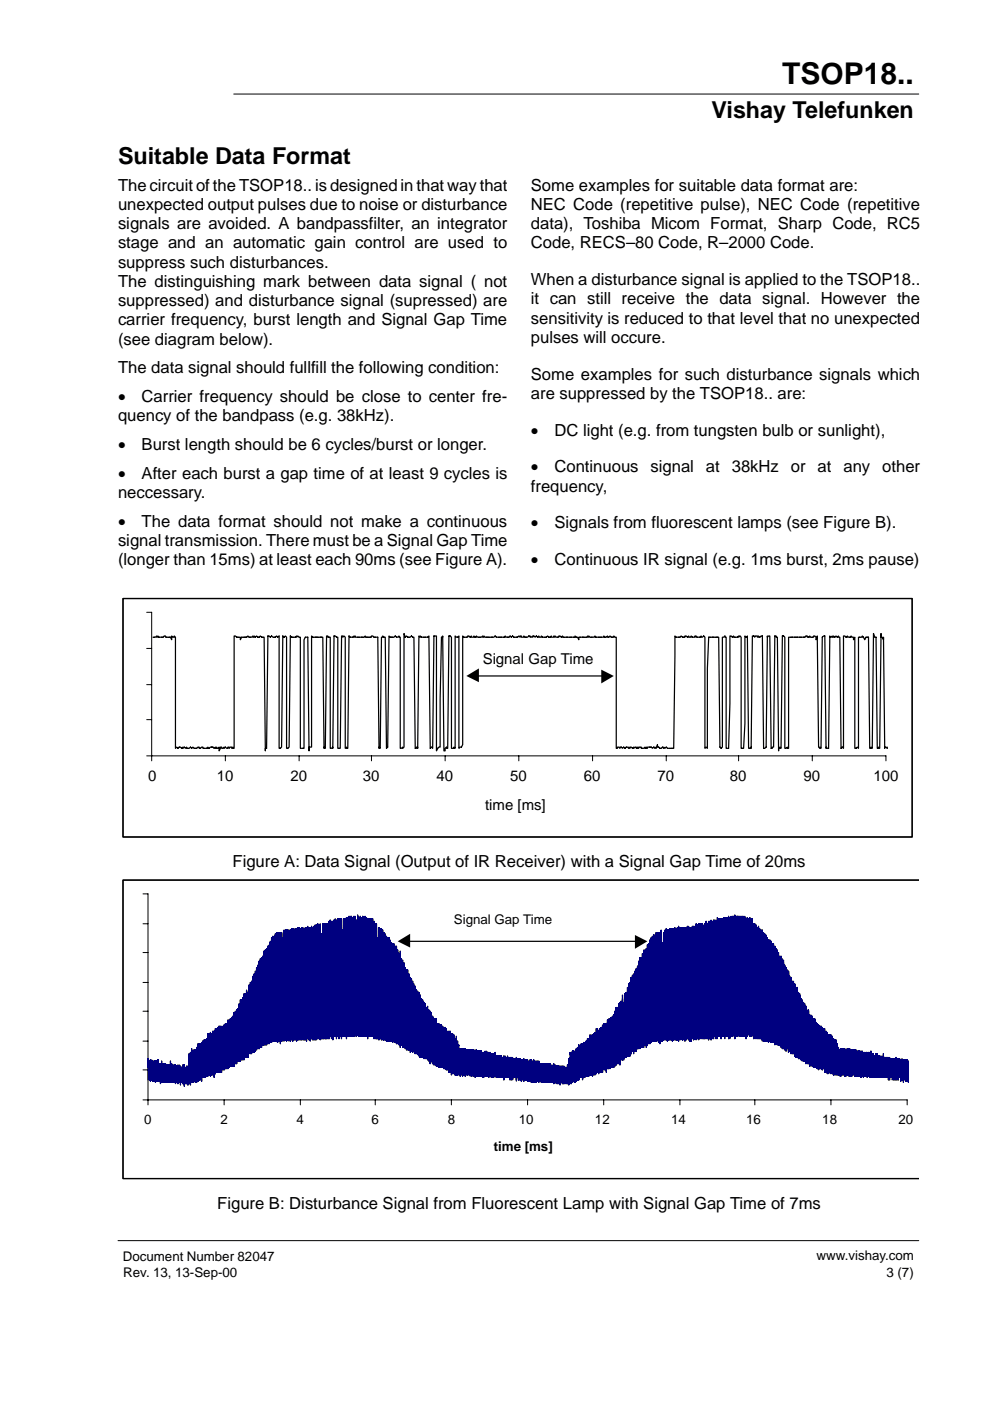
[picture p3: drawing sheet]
<svg xmlns="http://www.w3.org/2000/svg" width="210mm" height="297mm" viewBox="0 0 210 297" stroke-linecap="round" stroke-linejoin="round" font-family="sans-serif">
<path d="M49.6 19.9h145.2M25 263h169.8" fill="none" stroke="#000" stroke-width=".21"/>
<path d="M26.1 126.9h167.3v50.6h-167.3z" fill-rule="evenodd" fill="#fff"/>
<path d="M26.1 126.9h167.3v50.6h-167.3z" fill="none" stroke="#000" stroke-width=".26"/>
<path d="M32.2 129.8h155.6v30.5h-155.6z" fill-rule="evenodd" fill="#fff"/>
<g fill="none" stroke="#000" stroke-width=".21">
<path d="M31.1 129.8h1.1v31.5M31.1 137.5h1.1M31.1 152.6h1.1M31.1 145.2h1.1M31.1 160.3h156.7v1M47.8 160.3v1M63.4 160.3v1M78.8 160.3v1M94.4 160.3v1M110 160.3v1M125.6 160.3v1M141.3 160.3v1"/>
<path d="M156.6 160.3v1M172.2 160.3v1"/>
</g>
<path d="M26.1 126.9h167.3v50.6h-167.3zM32.4 135.1h.6l.2-.3v.3l.3-.3v.3h1.1l.2-.3h.3v.3h1l.3 .5v-.8l.3 .3h.2v-.3l.3 .3v23.6l.3-.3 .2 .3 .3-.3h.3l.2 .3 .3-.3v.3l.3-.3 .2 .3 .3-.3v.3h.5l.3-.3 .2 .3 .3-.3 .3 .3h.5l.3-.3h.2v.3h.3l.3-.3h.2v.3h.8l.3-.3v.3h.2a.67 .67 0 0 1 1.1 0l.3-.3v.3l.2-.3v.3h.3l.3-.3v.8l.2-.8h.3v.3h.3l.2-.3v.3l.3-.3 .3 .3h.2v-.3h.3v.3l.2-.3h.3v.3l.3-.3v.3h.2v-23.9h.3l.3 .3h.8v.5l.2-.5h1.1l.3-.3 .2 .3h.5l.3-.3v.3h.3v-.3l.2 .3 .3-.3 .3 .3h.2l.3-.3 .3 .3h.5l.3 24.1v-.5h.2l.3-23.9h.3l.2 .3 .3-.3 .3 .3h.5l.2-.3 .3 .3 .3-.3v23.9h.2l.3-.3 .3-23.6 .2 .3 .3-.3 .3 .3v23.6h.2l.3-.3 .3-23.6 .2 .3h.8l.3-.3v.3l.2-.3 .3 .3h.3v23.6h.8v-23.1l.2-.5h.6l.2 24.1v-.8h.6v-23.6l.2 .3h2.1l.3 23.6v-.3l.3 .3 .2-23.9h.3v.3h.5v23.6h.3l.3-.3v.3l.2-23.9 .8 .3v23.6h.5l.3-23.9h.3v.3l.2-.3 .3 .3v23.6l.3-.3v.3h.2l.3-23.9 .3 .3h.5l.3-.3v.3l.2-.3v.3h1.9l.2-.3v.3h1.4v-.3h.2l.3 .3h.8l.3 23.6v-.3l.2 .3 .3-23.6h.2v-.3l.3 .3h.3l.2 23.6 .3-.3 .3-23.6 .2 .3h.8l.3-.3 .3 .3h.2l.3-.3v.3h.3v23.6h.2l.3-.3v.3l.3-.3v-24.1l.2 .8 .3-.3a.67 .67 0 0 0 1 0l.3 .3h.3l.2 23.6h.3v-.3h.3v.3l.2-23.9 .3 .3v-.3l.3 .3h1.3l.2-.3 .3 23.9 .3-.3 .2 .3 .3-23.9h.5v24.4l.3-.5 .3-.3h.2v-10.3l.3-13h.3v-.3l.2 24.4h.3v-.5l.3-.3v.3h.2l.3-23.9h.2l.3 .3v23.6h.5v-.3l.3 .3v-23.9l.3 .3h.2l.3-.3v23.9l.3-.3h.2l.3-.5v-23.1l.3 .3h.8v-.3h.2l.3 .3 .2-.3v.3h.6v-.3l.2 .3h.3v-.3l.3 .3h.8l.2-.3v.3h.3v-.3l.3 .3a2.46 2.46 0 0 0 2.1-.3l.2 .3h1.9v-.3a.67 .67 0 0 0 1.1 0l.2 .3 .3-.3 .3 .3h.7l.3-.3 .3 .3v-.3h.2v.3h.6v-.3l.2 .3h.6l.2-.3h.3v.3h.3l.2-.3v.3l.3-.3 .3 .3 .2-.3 .3 .3 .2-.3v.3h.6v-.3l.2 .3h.8l.3-.3 .3 .3h.2l.3-.3v.3h.5v-.3l.3 .3v-.3l.3 .3h.5v-.3h.2l.3 .3 .3-.3v.3h2.6v-.3l.3 .3h.3l.2 .5v-.5h1.9v-.3l.2 .3v-.3l.3 .3h.8l.3-.3v.3h1.8v-.3l.3 .3h.2l.3-.3v.3h.3l.2-.3 .3 .3h.5v-.3l.3 .3h.3v23.6h.2v-.3h.3l.3 .3v-.3h.2l.3 .3 .2-.3 .3 .3 .3-.3h.2l.3 .3v-.3l.3 .3v-.3h.2l.3 .3 .3-.3v.3l.2-.3h.3v.3h.3v-.3l.2 .3v-.3h.6v.3h.5l.3-.3v.3h.2v-.3l.3 .3v-.3h.8l.2 .3 .3-.3 .3 .3v-.3l.2 .3 .3-.8v.5h.3l.2 .3h.3l.3-.3 .2 .3v-.3l.3 .3 .3-.3 .2 .3h1.3l.3-23.9 .3 .3h.8l.2-.3 .3 .3h.5v-.3h.3l.3 .3 .2-.3v.3h.5v-.3l.3 .3h.5v-.3h.3v.3h.8l.3-.3v.3h.2l.3-.3 .3 .3v23.6l.2-.3 .3 .3v-17l.3-6.6h2.1l.2 23.3 .3 .3 .3-.3v-23.3h.2l.3-.3v.3h.3v23.6h.5l.3-9.6v-14.3h.2l.3 .3 .2-.3v.3h.8l.3-.3v.3l.3-.3 .2 .3v23.6h.6l.2-5.3v-18.6l.3 .3h.3v-.3l.2 23.9h.3l.3-.3v.3l.2-23.9h.3l.2 .3v-.3h.6v.3l.2-.3v.3l.8-.3 .3 23.9h.3l.2-.3 .3-23.6v.3l.3-.3h.2l.3 23.9h.3v-.3h.2l.3-23.6h.3v.3h.2l.3 24.1v-.5h.2v-.3l.3 .3 .3-23.9h.2l.3 .3v23.6h.3l.2-.3v.3h.3v-23.6h3.4l.3-.3h.3v.3h.2l.3-.3v.3h.8v-.3h.3l.2 .3v.5l.3-.8 .3 23.6 .2 .3v-.3l.3 .3 .2-23.6 .3-.3h.3l.2 23.9v-.3l.3 .3h.3l.2-23.9v.3h.3l.3-.3v.3h.2v-.3l.3 .3 .3-.3 .2 .3 .3-.3v.3h.3l.2 23.6 .3-.3 .2 .3v-23.9h.3l.3 .3h.2v-.3l.3 .3h.5v-.3l.3 .3h.3v.5l.2-.5v23.6h.3l.3-.3 .2 .3v-23.6h.8v-.3l.5 .8 .3-.5h.5l.3 23.6h.3v-.3l.2 .3 .3-24.4 .3 .8h.2l.3 23.6h.3v-.3l.2 .3 .3-24.4v.8h.3l.2 .5v-.5l.3 23.6v-.3h.2l.3 .3v-.3M101 143.3h27" fill="none" stroke="#000" stroke-width=".26"/>
<path d="M98.9 143.3l2.6-1.6v2.9zM127.5 142l2.6 1.3-2.6 1.6z" fill="#000"/>
<path d="M26.1 186.6h168.7v63.3h-168.7z" fill-rule="evenodd" fill="#fff"/>
<path d="M194.8 186.6h-168.7v63.3h168.7" fill="none" stroke="#000" stroke-width=".26"/>
<path d="M31.4 189.5h160.9v43.7h-160.9z" fill-rule="evenodd" fill="#fff"/>
<g fill="none" stroke="#000" stroke-width=".21">
<path d="M30.3 189.5h1.1v44.8M30.3 195.9h1.1M30.3 214.4h1.1M30.3 208.3h1.1M30.3 202h1.1M30.3 233.2h162v1.1M30.3 226.8h1.1M30.3 220.7h1.1M47.5 233.2v1.1M63.7 233.2v1.1M79.6 233.2v1.1M95.7 233.2v1.1"/>
<path d="M111.9 233.2v1.1M128 233.2v1.1M144.2 233.2v1.1M160 233.2v1.1M176.2 233.2v1.1"/>
</g>
<g fill="none" stroke="#000080" stroke-width=".26">
<path d="M74 219.7l-.3-22.8v22.8v-25.2l-.2 25.2v-25.2v25.7v-23.3l-.3-2.1v24.9v-24.6v23.8l-.3 .8v-24.9v24.9v-24.9l-.2 24.9v-22.5v22.5l-.3-24.9v25.4v-25.4v24.6l-.3 .3v-24.9v24.9v-23.6l-.2 24.1v-25.4v24.9l-.3-24.9v24.9v-22.5v22.5l-.3-.8v-23.8v25.1v-20.6l-.2-4.8v24.9v-24.4v24.4l-.3-22.5v22.5v-24.6v24.3l-.2 1.1v-25.2v24.4v-22l-.3 5v17v-24.4v24.9l-.3-25.1v24.6v-24.4l-.2 24.9v-24.9l-.3 2.7v22.2v-24.3v23l-.3 1.3v-24.3l-.2 24.3v-24.3v24.3v-22.2l-.3-2.1v24.3v-22.2v22.2h-.3v-24.3v24.3v-24.3l-.2 24.3v-22.2v22.2l-.3-24.3v24.6l-.3-.8v-23.6v24.1v-20.9l-.2-1.3v22.2v-24.3v24.3l-.3-24.1v24.4l-.3-.3v-24.1v24.4v-24.1l-.2 9v14.8v-23.8v24.1l-.3-22.3v22.3v-23.8l-.2 23.5v-23.8v23.8v-22l-.3-1.5v24l-.3-24v23.8v-23.8l-.2 23v-21.2v21.7v-23.8l-.3 1.8v22.5v-24v23.5l-.3-.8v-22.7v23.8v-22l-.2 22v-23.6v23.6l-.3-23.8v23.8l-.3-.3v-23.5v23.8v-23.6l-.2 23.3v-23.3v23.6l-.3-22v22v-23.8v23.5l-.3 .3v-23.8v23.8v-21.7l-.2-1.9v23.8v-23.5v23.3l-.3-23.6v23.6v-23.6l-.3 23.6v-23.6l-.2 2.4v21.4v-23.8v23.3l-.3-23.3v23.6v-21.2l-.2 21.2v-23.3v23.5v-19.5l-.3-4v23.5l-.3-.2v-23.3v23.3v-23.3l-.2 23.3v-23.3v23.5v-20.9l-.3-.2v20.9v-23.3v23.3l-.3 .2v-23.5l-.2 23.5v-20.9v20.7l-.3-22.8v23v-23v22l-.3 .8v-20.7v21.5v-23.6l-.2 2.1v20.9v-23v22.8l-.3-22.8v23.3l-.3-.3v-23v23v-13.7l-.2-9v22.7v-22.5v22.5l-.3-21.4v21.4v-22.2l-.3 22.2v-22.2v22.2v-19.3l-.2 5.6v14v-22.2v21.9l-.3 .3v-21.4v21.4v-21.2l-.2 21.5v-20.9l-.3 2.3v18.6v-20.7v20.7l-.3-1.1v-19v20.3v-18.2l-.2 18.2v-20.1v20.1l-.3-19.8v19.8v-19.8v19.8h-.3v-18.8l-.2 19.4v-19.1v18.5l-.3-18.2v18.8v-18.6v18l-.3 .8v-18.5v18.5v-16.6l-.2-1.1v17.7l-.3-17.2v17.5v-17.2l-.3 17.5v-17v16.7v-15.1l-.2-1v16.6l-.3-16.1v16.1v-15.9l-.3 15.7v-14.9v15.4v-13.2l-.2-.8v14v-15.1v14.6l-.3 .5v-14.6v14.3v-13.7l-.2 14.5v-13.2v13.5l-.3-14.3v14.3v-14v13.7l-.3 .3v-13.5v13.5v-12.5l-.2 12.8v-13.8v14l-.3-13.2v13.2v-13v12.5l-.3-.3v-11.9v12.7v-11.1l-.2-.8v12.2v-13v13l-.3-12.2v12.2v-11.7v10.1l-.3 1.3v-10.8v11.1v-9.8l-.2-1.1v11.4v-11.4v11.4l-.3-11.1v11.1v-10.8l-.3 10.8v-10.8v11.3v-10l-.2-.3v10.3v-10.5v10l-.3 .5v-10.3v10.3v-10.3l-.3 10.1v-9.8v10v-9.2h-.2v9.5v-10.1v8.8l-.3 1.3v-9.5v9.8v-10.4l-.2 10.1v-9.3v9.6l-.3-9.6v9.6v-9.3v9.3l-.3-.3v-9v9.5v-9l-.2-.2v9.2v-9v8.8l-.3-9v9.8l-.3-.8v-9v9.8v-8.8l-.2-1v9.8v-9.8v9.8l-.3-9.6v9.6v-8.2l-.3 7.6v-8.7v9.3v-9.3l-.2 1.6v7.9v-9.5v9.5l-.3-9v9.8v-9.8l-.3 9.3v-9.3v9.3v-6.9l-.2-.3v7.2v-8.7v8.7l-.3-.3v-8.4v9v-9.3l-.3 9M74 219.7v-25.4v25.4M74 219.7v-16.7l.3-8.5v25.2v-25.4v25.4l.2-25.2v25.2v-25.4v10.3l.3 15.1v-25.2v25.2v-22.8l.3 .3v22.5v-25.4v25.1l.2 .3v-25.4l.3 25.4v-24.6v24.6l.2-25.4v25.1v-25.4v25.2l.3 .5v-25.2l.3 25.2v-25.4v25.1l.2-24.9v25.2v-23v22.7l.3-.5v-24.6v25.4v-22.8l.3-2.6v25.4v-22.5v22.5l.2-25.4v25.4v-25.2v24.9l.3 .3v-25.2v25.2v-19.9l.3-2.9v22.8v-24.9v25.4l.2-25.4v24.9v-22.5l.3 22.5v-24.9v24.9v-24.6h.3v24.6v-24.9v24.4l.2 .5v-24.9l.3 24.9v-24.4v24.9v-22.2l.3 5.5v16.7v-24.3v22.7l.2 1.6v-24.3v24.3v-23.5l.3 23.5v-21.4v21.4l.2-23.5v23.8v-23.8v23.5l.3-.5v-21.5v22v-23.3l.3 2.9v20.4v-23.3v23.6l.2-23.3v23.3h.3v-22.8v22.8v-18.5l.3-4v22.5v-22.3v22.3l.2-19.3v19.5v-22.2l.3 22.2v-21.9v21.9v-19.3l.3 2.1v17.2v-21.9v21.9l.2-21.4v21.4v-21.1l.3 21.1v-20.9l.3 2.4v18.5v-20.6v20.9l.2-.3v-20.6v20.6v-17.7l.3 18v-20.4v20.4l.3-20.4v20.7v-19.6v19.6l.2-.3v-19.6v19.9v-19.3l.3 19.3v-19.1v19.3l.3-16.4v17v-20.4v19.3l.2 .5v-18.2v18.2v-15.8l.3-2.2v18.6l.2-18v18v-17.5l.3 17.7v-17.2v17v-14.6l.3-.3v15.4v-16.9v16.6l.2-16.6v16.9v-16.1l.3 16.1v-16.1l.3 2.3v13.8v-15.4v15.9l.2-.5v-15.1v15.4v-13.5l.3 13.5v-14.9v15.1v-14.5h.3v14.3v-14.1v13.3l.2 1v-12.7v13v-14.3l.3 13.8v-13v13.5l.3-13.2v13.2v-11.9v11.9l.2 .5v-13.5v13v-12.7l.3 1.3v12.2v-13.2v13.2l.3-12.5v12.5v-11.7v11.4l.2 .3v-12.2v12.2v-11.7h.3v12l.2-10.6v10.6v-11.7l.3 11.4v-10.6v10.9v-10.1l.3-1.1v11.4v-10.6v10.4l.2 .2v-10v10.3v-10.9l.3 10.6v-10.3v11.1v-10.3l.3-.5v10.3v-9.8v9.8l.2 .5v-10l.3 10v-9.5v9.8l.3-9.8v9.8v-9.8v8.5l.2 1.3v-9v9.2v-10l.3 9.8v-8.8v9l.3-9v9.3v-9v8.7h.2v-8.7v9v-7.1l.3-1.9v9v-9v8.7l.3-7.9v8.2v-8.7l.2 8.7v-8.5v8.8v-8.8l.3 1.1v7.7M35.9 225.8v2.6l-.3 1.1v-3.7v3.7v-3.7l-.3 3.4v-3.4v3.7l-.2-4v4l-.3-1.1v-2.9v4v-4h-.2v4v-4v3.7l-.3-3.7v4v-4.5l-.3 4.8v-4.3v4v-4h-.2v3.7v-3.7v3.7l-.3-4.5v4.5v-4.5l-.3 4.5v-4.2v4.2v-4.2h-.2v4.5v-4.5v3.2l-.3 .8v-4v4.2v-4.2l-.3 4.2v-4.2v4.2l-.2-4.5v4.3v-4v3.2l-.3 1v-4.5v4.5v-4.5l-.3 3.7v-3.4v4l-.2-4.5v4.5M35.9 225.8v3.7v-3.7M35.9 225.8l.2 3.7v-4.5v4.5l.3-4v4v-3.7v3.7l.3-.5v-3v3.5v-3.7l.2 .2v3.5v-3.7v3.7l.3-3.5v3.5v-3.7v4l.3-.8v-3v3.5v-3.5l.2-.2v4v-3.8v3.5l.3-3.7v3.7v-3.5l.3 4v-4v3.5v-3.2h.2v3.2v-3.2v2.7l.3 .8v-4l.3 4.5v-4.5v4v-3.5h.2v3.5v-3.2v2.6l.3 .6v-3.8v3.8v-3.5l.2 3.7v-4v4l.3-5.3v5.1v-6.4v6.4l.3-.6v-6.1v6.9v-4.5l.2-2.9v6.9v-7.2v7.2l.3-6.6v6.6v-6.1v6.1l.3-.5v-6.4v6.6v-6.6l.2 1.9v5v-6.9v6.9l.3-6.9v6.9v-7.4l.3 7.1v-7.9l.2 2.1v5.6v-7.7v7.7l.3-7.7v7.7v-7.7l.3 7.9v-8.2v7.4v-5.5l.2-2.2v7.7v-7.7v7.2l.3 .5v-7.9v7.9v-6.3l.3 6.3v-7.9v7.9l.2-8.2v8v-8v8l.3-.6v-8.2v8.8v-9l.2 8.7M44.3 227.9v-8.7v8.7M94.4 226.6v-8.8v8.8M99.1 222.6v5.3l-.2-.5v-4.8v5.3v-5.3l-.3 .3v5v-5.6v5.9l-.2-5.6v5.3v-5.6l-.3 5.6v-5.6v5.9v-5.9h-.3v5.6v-5.6v5.1l-.2 .5v-5.6v5.9v-5.6l-.3 4.8v-5.1v5.6v-6.4l-.3 .8v5.6v-7.2v7.2h-.2v-8.2l-.3 8.2v-7.7v7.7l-.3-8.5v8.2v-6.9v6.7l-.2 .2v-8.4l-.3 8.7v-8.7v8.2l-.3-8.5v8.5v-8.8v8l-.2 .8v-8.8v8.8v-7.7l-.3-1.1v8.2v-7.4v7.2l-.3-8.5v8.7v-8.7l-.2 8.5M99.1 222.6v5.3v-5.3M99.1 222.6l.3 5v-5v5.3v-5.3h.3v5.6l.2-.8v-4.8v5.6v-5.6l.3 5.6v-5.6v5.3l.3-5.3v5.6v-5.3v4.5l.2 .8v-5.3v5.5v-5.8l.3 .5v5.1v-5.6v5.6l.3-5.3v5.3v-5.3v5.3l.2-.6v-4.7v5.3v-5.3h.3v5.3v-5.3v5.3l.3-5.3v5.3v-5.3l.2 5.5v-5.3v5.3v-5l.3-.3v5.3l.3-5.5v5.3v-5.1l.2 5.1v-5.3l.3 .2v5.1v-5.1v4.8h.2v-4.8v5.3v-5.3l.3 5.1v-5.1v5.1l.3-4.8M104.2 223.4v5v-5"/>
<path d="M104.2 223.4v5l.2-.5v-4.5v5v-5l.3 5v-5v4.8l.3-5.1v5.1v-4.8v4.5l.2 .5v-4.5v4.5v-4.5h.3v4.5v-4.5v4.5l.3-4.5M105.8 223.9v4.5v-4.5M105.8 223.9l.2 4.3v-4.3v4.5v-4.5h.3v4.5v-4.5v4.5l.3-4.2M106.6 224.2v4.2v-4.2M106.6 224.2l.2 4.2v-4.5v5.1v-5.1l.3 .3v4.2v-4.5v4.5l.3-.2v-4v4.2v-4.2l.2 4.2v-4.5v4.5v-4.2l.3 .3v3.9v-3.9v3.4l.2 .5v-4.2v4.8v-4.8l.3 4.8v-4.8v4.2l.3-4.2v4.8l.2-1.1v-3.4v3.9v-3.9h.3v3.9v-3.7v3.7l.3-3.9v4.5v-4.8v5l.2-1v-3.7v3.9v-3.9l.3 .2v4.3v-4.5v4.5l.3-4.3v4.3v-4.5l.2 4.7v-4.5v3.7v-3.7l.3 .3v4v-4.3v3.5l.3 1v-4.7l.2 4.5v-4.3v4.3v-4h.3v4v-4.3v3.7l.3 .8v-4.5v4.5v-4.2l.2 4v-4v4.2l.3-4.5v4.5v-4.2v4.2l.2-1v-3.5v4.8v-4.5l.3 4.5v-4.5v4.2l.3-4.2v4.5v-4.8v4.3l.2-.6v-3.4v4.5v-4h.3v4v-4.5v4.2l.3-4.2v4.2v-3.7l.2 3.7v-4.2v4.5v-3.7l.3-.3v3.7v-3.7v3.7l.3-3.7M114.8 225.5v4v-4M114.8 225.5l.2 4v-4v4v-4h.3v4v-4v3.7l.3-.2v-3.5v4v-4l.2 4v-4v4l.3-4v4l.3-.5v-3.5v4v-3.7l.2 3.7v-4v3.7l.3-3.4v3.7v-3.5v3.5l.2-1.1v-2.4v3.5v-3.5l.3-.5v4.3v-4v3.7l.3-3.5v3.5v-3.7v3.2l.2 .8v-3.8v3.5v-3.5h.3v3.8v-3.8v3.5l.3-3.5M118.5 226v3.8v-3.8M118.5 226l.2 4v-4v3.8v-3.5h.3v3.2v-3.5v3l.3 .8v-3.8v3.8v-3.5l.2 3.5v-3.8v3.8v-3.5h.3v3.5v-3.5v3.2h.3v-3.2v3.5v-3.2l.2 3.2v-4v4l.3-5.3v5.5v-5.5v5.3l.3-.3v-5.3v5.6v-6.7l.2 1.9v4.5v-6.4v6.7l.3-6.9v6.6v-6.6v6.6l.2-.5v-6.1v6.3v-6.3l.3 1.6v5v-6.6v6.3l.3-6.6v6.6v-6.9l.2 6.7v-6.9v6.9v-6.4l.3-.5v6.9v-7.5v7.5l.3-6.9v6.3v-6.9l.2 6.9M123.2 228.4v-7.1v7.1M149.4 220.2v-21.7l-.2-2.4v24.1v-22.5v22.5l-.3-.5v-23.8v24.3v-24.3l-.2 23.8v-23.8v24.3l-.3-22.2v22.2v-24.3v23.8l-.3 .8v-24.6v23.8v-21.7l-.2-.8v23v-24.1v24.1l-.3-24.1v24.1v-24.3v24.6l-.3-.3v-23.8l-.2 1.8v22.3v-24.1v23.8l-.3-23.8v23.8v-22.5l-.3 23v-24v23.8v-22.3l-.2-1.5v24l-.3-24.3v24.1v-23.8l-.3 23.5v-23.8v23.8v-16.9l-.2-4.8v22v-23.8v23.5l-.3 .3v-23.8v24v-21.9l-.3 21.4v-23.5v23.8l-.2-23.8v23.8v-23.6v23.6l-.3-.3v-23.5l-.2 23.8v-23.8v23.5l-.3-23.8v24.3v-24v22.7l-.3 1.1v-23.8v23.8v-21.2l-.2-2.4v23.6v-21.7v21.7l-.3-23.8v23.8v-23.6l-.3 23.6v-23.6v23.6v-18.8l-.2-2.1v21.1v-23.8v23.6l-.3-23.6v23.6v-20.9l-.3 20.9v-23.6v23.6v-23.6l-.2 1.9v21.7v-23.3v23.3h-.3v-20.9v21.1v-23.5l-.3 23.3v-23.6v23.3v-20.4l-.2-2.6v23.3v-22.8v22l-.3 .8v-22.8v22.8v-22.8l-.3 22.8v-20.7v20.9l-.2-23.5v23.5v-23v22.8l-.3-1.1v-21.7v23.6v-15.4l-.2-5.8v20.6v-23v23.3l-.3-23.3v23l-.3-.2v-22.8v23v-22.7l-.2 7.1v15.6v-22.5v22.5l-.3-20.1v20.1v-22.5l-.3 22.5v-22.2v22.2v-19.3l-.2-2.6v22.2v-19.3v19.3h-.3v-21.7v22v-21.5l-.3 21.2v-20.9v21.2v-21.2l-.2 2.9v18.5v-21.1v20.9l-.3 .8v-20.9v20.3v-18.2l-.3 18.2v-20.1v20.1l-.2-20.1v20.7v-20.1v19.5h-.3v-17.4v18v-19.9l-.3 19.9v-19.1v19.1l-.2-19.1v19.3l-.3-1.6v-16.9v18.5v-17.7l-.2 .3v17.4v-17.2v17.2l-.3-15.6v16.2v-17.5l-.3 17.5v-17v16.7v-15.4l-.2-.7v16.9l-.3-16.7v16.2v-15.9l-.3 16.4v-16.2v16.2v-14l-.2 2.3v12.2v-15.6v14.3l-.3 1.3v-15.3v15.3v-14.8l-.3 14.3v-14v14.5l-.2-13.5v13.8v-13.8v13.5l-.3 .3v-13.5v13.5v-13.2l-.3 13.5v-12v12.2l-.2-13.7v13.7v-13v13h-.3v-12.4v12.2v-11.2l-.3-.8v13.3v-13v12.2l-.2-12.2v12.7v-12.7v12.2h-.3v-11.4v11.9v-11.1l-.3 .3v11.1v-12.2v12.2l-.2-11.4v11.6v-11.6l-.3 11.9v-11.1v11.1v-10.6h-.2v10.6v-10.8v10l-.3 .5v-10.3v10.6v-10.6l-.3 10.9v-10.6v10.3v-10.3h-.2v10.6v-9.8v9.8l-.3-1.6v-8.8v10.4v-9.8l-.3 10.6v-10.4v9.8l-.2-9.8v9.8v-9.8v9.6l-.3 .2v-9.8v9.6v-9l-.3-.3v10.1v-9.6v9.6l-.2-9.6v9.6v-9.6v9.6h-.3v-9.3v9.3v-9.3l-.3 .5v9v-9v8.8l-.2-9.3v9.3v-8.2l-.3 8.4v-9.5v9.5v-8.7l-.3 .5v8.2v-8.7v9l-.2-8.7v8.7v-8.5l-.3 8.2v-8.2v8.8v-7.7l-.2-1.1v8.5v-8.2v8.2h-.3v-8.5l-.3 8.8v-8v8l-.2-8v8v-7.7v7.7h-.3v-7.5v7.5v-7.5l-.3 7.5v-7.2v7.4l-.2-7.4v7.4v-7.1v6.9l-.3 .8v-7.7v7.1v-7.1l-.3 1.6v5.5M149.4 220.2v-24.3v24.3"/>
<path d="M149.4 220.2l.3-22.2v22.2v-24.9v23.6l.3 .8v-23.8v24.3v-22.5l.2-2.4v25.2v-22.5v21.7l.3-24.4v24.9v-24.9l.3 24.9v-22.5v22.8v-25.4l.2 1.8v22.8v-24.4v24.9l.3-.5v-24.6v25.1v-22.5l.3 22v-24.6v24.6v-20.1l.2-4.5v25.1v-23v22.5l.3 .5v-25.7l.3 25.2v-24.9v24.9l.2-22.5v22.5v-24.9v24.9l.3-.3v-24.6v25.4v-24.9l.3 24.4v-24.9v24.9l.2-25.2v25.2v-25.2v23.6l.3 2.1v-25.7l.2 2.7v22.5v-25.2v25.2l.3-25.2v25.2v-25.2l.3 25.2v-25.4v25.9v-23l.2-2.7v25.7l.3-25.7v25.2v-25.4l.3 25.4v-25.4v25.4v-25.2l.2 2.7v22.2v-25.1v25.4l.3-.3v-25.4v26.2v-23.3l.3 22.8v-25.4v25.1l.2-25.1v25.4v-25.4v25.1l.3 .3v-25.4l.3 25.4v-25.4v25.4l.2-22.5v22.5v-25.4v25.4l.3-.3v-25.1v25.4v-22.5l.3-2.9v25.4v-22.5v22.2l.2-25.1v25.4v-25.2v24.9l.3 .3v-22.5v23v-25.4l.2 2.4v22.2v-24.9v25.2l.3-24.9v24.6v-22.2l.3 22.2v-24.9v25.2v-22.5l.2-2.4v24.9v-22v21.7l.3 .3v-24.9v24.6v-24.3l.3 24.6v-23.8v24.3v-13.5l.2-8.2v21.2v-23.8v24.3l.3-.5v-23.6v24.1v-20.9l.3 20.9v-23.5v23l.2-23v23.5v-23.8v22.8l.3 1v-23.3l.3 2.7v20.6v-23v23l.2-22.5v22.8v-23.3v23.5l.3-1v-22v23v-20.1l.3-2.6v22.7v-19.5v19.5l.2-22.5v22.5v-22.2l.3 22.2v-21.9v21.9v-12.4l.2-6.9v19.3v-21.4v21.7l.3-21.7v21.4v-20.6l.3 20.9v-21.4v21.4v-21.4l.2 7.6v13.8v-20.9v20.6h.3v-17.7v18v-20.9l.3 21.2v-20.7v20.9l.2-20.3v20.1v-17.5v17.5h.3v-19.9v20.1v-19.5l.3 19.5M165.1 221.5v-19.5v19.5M165.1 221.5l.2-16.4v16.4v-18.8v18.8l.3 .6v-19.4v18.8v-15.8l.3-2.4v19l.2-18.8v18.8v-18.2l.3 18v-16.2v16.7v-18l.3 2.6v15.7v-17.8v17.5l.2-16.9v16.6v-14.3l.3 14.9v-17v17.2v-17.2l.2 4.5v12.5v-15.9v15.9l.3-.6v-13.7v14.8v-16.2l.3 16.2v-15.4v15.4v-13.5l.2-1.9v15.4v-14.6v14.6l.3-.3v-14.5v15.3v-15.1l.3 15.4v-14.8v14.5l.2-14.5v14.8v-12.5v12.5l.3-.3v-13.5v14.1v-12.8l.3-1v13.8v-13.5v13.2l.2-11.7v12.2v-13v12.8l.3 .5v-13v12.7v-11.4l.3-.8v12.5l.2-12.2v12.2v-11.7l.3 11.7v-11.7v12.2v-11.4h.3v11.4h.2v-11.4v11.4v-11.1l.3 11.6v-10.8v10.6v-10.1l.2-.5v10.8l.3-.5v-10v10.5v-10.3l.3 10.6v-10.3v10l.2-10v10.3l.3-.5v-9v9.5v-9.5l.3 9.8v-9.6v9.6l.2-9.3v9.5l.3-.5v-8.7v9v-8.8l.3-.2v9v-9v9l.2-8.5v8.7v-9l.3 8.8v-8.5v8.5v-7.2l.3-1.3v9.3l.2-8.8v8.8v-8.2l.3 7.6v-7.9v8.7v-8.2l.3 .3v7.1v-7.4v8.2l.2-.2v-8v8v-7.7l.3 7.9v-8.2v8l.2-7.7v7.7v-7.2v7.2l.3 .5v-7.7v7.7v-7.7l.3 7.4v-7.1v7.4l.2-7.4v7.4v-7.2v6.9l.3 .3v-6.6v6.6v-5.8h.3v5.8v-5.6v5.6l.2-5.3v5.6l.3-.8v-5.1v5.9v-5.9h.3v5.6v-5.6v5.6l.2-5.6v5.6v-5.6l.3 5.9v-5.9l.3 .3v5.6v-5.6v4.8h.2v-5.1v5.6v-5.3l.3 5.6v-5.9l.3 .3v5.6v-5.9v5.6l.2-.5v-4.8v5.6v-5.6l.3 5.3v-5.3v5.6l.2-5.6v5.3v-5.3v4.8l.3 .5v-5.3v5.6v-5.6l.3 .3v5.3v-5.6v5.3l.2-5v5.3v-5.3v5.3l.3-.8v-4.5v5.3v-5.3h.3v5.3v-5.3v5.3l.2-5.3v5.5v-5.5l.3 5.3v-5.3v5.3v-5.1h.3v5.3l.2-5.3v5.1v-5.1l.3 5.1v-5.1v4.8v-4.8h.3v5.3v-5v4.8l.2-.6v-4.5v5.1v-5.1l.3 5.3v-5.3v5.3l.3-5.5v5.5v-5v5l.2-.5v-4.5v5v-5l.3 5v-5v5l.3-4.5M185.5 223.9v4.5v-4.5M185.5 223.9v3.7l.2 .8v-5v5v-4.5h.3v4.5v-5v4.8l.2-4.3v4.5v-4.5l.3 4.5v-4.5v4.5v-4.5l.3 .3v4.2v-4.5v4.5l.2-4.5v4.5v-4.2l.3 4.2v-5v5v-4.2h.3v4.2v-4.2v3.7l.2 .5v-4.2M187.8 224.2v4.2v-4.2M187.8 224.2l.3 4.2v-4.2v4.2v-3.9l.3-.3v4.8v-4.5v3.4l.2 .5v-3.9v4.5v-4.8l.3 4.2v-3.9v3.9l.3-3.9M189.2 224.5v3.9v-3.9M189.2 224.5v4.5l.2-.8v-3.7v4.5v-4.5h.3v4.5l.3-4.5v4.5v-4.8v4.8l.2-.6v-3.9v4.5v-4.5l.3 .2v4.3v-4.5v3.9l.2-3.9v3.9v-3.7l.3 4.5v-4.5v4.3v-4.3l.3-.2v4.5v-4.3v3.5l.2 .8v-4.3v4.8v-4.8l.3 4.3v-4.3v3.7v-3.4l.3-.3v4.5v-4.5v4.5l.2-1v-3.5v4.5v-4.2l.3 4v-4v4.5v-1.3"/>
</g>
<path d="M86.4 199.6h48.8M194.8 186.6h-168.7v63.3h168.7" fill="none" stroke="#000" stroke-width=".26"/>
<path d="M84.3 199.6l2.7-1.6v2.9zM134.6 198.2l2.7 1.4-2.7 1.6z" fill="#000"/>
<text font-size="6.3" x="165.9" y="17.8">TSOP18..</text>
<g font-size="4.9">
<text x="150.8" y="25.1">Vishay Telefunken</text>
<text x="25" y="34.8">Suitable Data Format</text>
</g>
<g font-size="3.5">
<text x="25" y="40.4">The circuit of the TSOP18.. is designed in that way that</text>
<text x="112.6" y="40.4">Some examples for suitable data format are:</text>
<text x="25" y="44.5">unexpected output pulses due to noise or disturbance</text>
<text x="112.6" y="44.5">NEC Code (repetitive pulse), NEC Code (repetitive</text>
<text x="25" y="48.6">signals are avoided. A bandpassfilter, an integrator</text>
<text x="25" y="52.7">stage and an automatic gain control are used to</text>
<text x="112.6" y="48.6">data), Toshiba Micom Format, Sharp Code, RC5</text>
<text x="112.6" y="52.7">Code, RECS–80 Code, R–2000 Code.</text>
<text x="25" y="56.8">suppress such disturbances.</text>
<text x="25" y="60.8">The distinguishing mark between data signal ( not</text>
<text x="25" y="64.9">suppressed) and disturbance signal (supressed) are</text>
<text x="112.6" y="60.5">When a disturbance signal is applied to the TSOP18..</text>
<text x="112.6" y="64.6">it can still receive the data signal. However the</text>
<text x="25" y="69">carrier frequency, burst length and Signal Gap Time</text>
<text x="112.6" y="68.6">sensitivity is reduced to that level that no unexpected</text>
<text x="25" y="73.1">(see diagram below).</text>
<text x="112.6" y="72.7">pulses will occure.</text>
<text x="25" y="79.2">The data signal should fullfill the following condition:</text>
<text x="112.6" y="80.5">Some examples for such disturbance signals which</text>
<text x="25" y="85.3">•</text>
<text x="25" y="89.3">quency of the bandpass (e.g. 38kHz).</text>
<text x="30" y="85.3">Carrier frequency should be close to center fre-</text>
<text x="112.6" y="84.6">are suppressed by the TSOP18.. are:</text>
<text x="25" y="95.4">•</text>
<text x="30" y="95.4">Burst length should be 6 cycles/burst or longer.</text>
<text x="112.6" y="92.4">•</text>
<text x="117.6" y="92.4">DC light (e.g. from tungsten bulb or sunlight),</text>
<text x="25" y="101.5">•</text>
<text x="30" y="101.5">After each burst a gap time of at least 9 cycles is</text>
<text x="112.6" y="100.2">•</text>
<text x="117.6" y="100.2">Continuous</text>
<text x="137.9" y="100.2">signal</text>
<text x="149.7" y="100.2">at</text>
<text x="155.1" y="100.2">38kHz</text>
<text x="167.7" y="100.2">or</text>
<text x="173.4" y="100.2">at</text>
<text x="178.8" y="100.2">any</text>
<text x="187.1" y="100.2">other</text>
<text x="25" y="105.6">neccessary.</text>
<text x="112.6" y="104.2">frequency,</text>
<text x="25" y="111.7">•</text>
<text x="30" y="111.7">The data format should not make a continuous</text>
<text x="112.6" y="112">•</text>
<text x="117.6" y="112">Signals from fluorescent lamps (see Figure B).</text>
<text x="25" y="115.7">signal transmission. There must be a Signal Gap Time</text>
<text x="25" y="119.8">(longer than 15ms) at least each 90ms (see Figure A).</text>
<text x="112.6" y="119.8">•</text>
<text x="117.6" y="119.8">Continuous IR signal (e.g. 1ms burst, 2ms pause)</text>
<text x="49.3" y="183.8">Figure A: Data Signal (Output of IR Receiver) with a Signal Gap Time of 20ms</text>
<text x="46.1" y="256.3">Figure B: Disturbance Signal from Fluorescent Lamp with Signal Gap Time of 7ms</text>
</g>
<g font-size="3.2">
<text x="102.3" y="140.7">Signal Gap Time</text>
<text x="31.4" y="165.6">0</text>
<text x="45.9" y="165.6">10</text>
<text x="61.6" y="165.6">20</text>
<text x="76.9" y="165.6">30</text>
<text x="92.5" y="165.6">40</text>
<text x="108.2" y="165.6">50</text>
<text x="123.8" y="165.6">60</text>
<text x="139.4" y="165.6">70</text>
<text x="154.8" y="165.6">80</text>
<text x="170.4" y="165.6">90</text>
<text x="185.2" y="165.6">100</text>
<text x="102.9" y="171.7">time [ms]</text>
</g>
<g font-size="2.8">
<text x="96.2" y="195.9">Signal Gap Time</text>
<text x="30.6" y="238.2">0</text>
<text x="46.7" y="238.2">2</text>
<text x="62.9" y="238.2">4</text>
<text x="78.8" y="238.2">6</text>
<text x="94.9" y="238.2">8</text>
<text x="110" y="238.2">10</text>
<text x="126.1" y="238.2">12</text>
<text x="142.3" y="238.2">14</text>
<text x="158.2" y="238.2">16</text>
<text x="174.3" y="238.2">18</text>
<text x="190.5" y="238.2">20</text>
<text x="104.7" y="244.1">time [ms]</text>
<text x="26" y="267.3">Document Number 82047</text>
<text x="173.1" y="267.2">www.vishay.com</text>
<text x="26.1" y="270.8">Rev. 13, 13-Sep-00</text>
<text x="188" y="270.8">3 (7)</text>
</g>
</svg>
